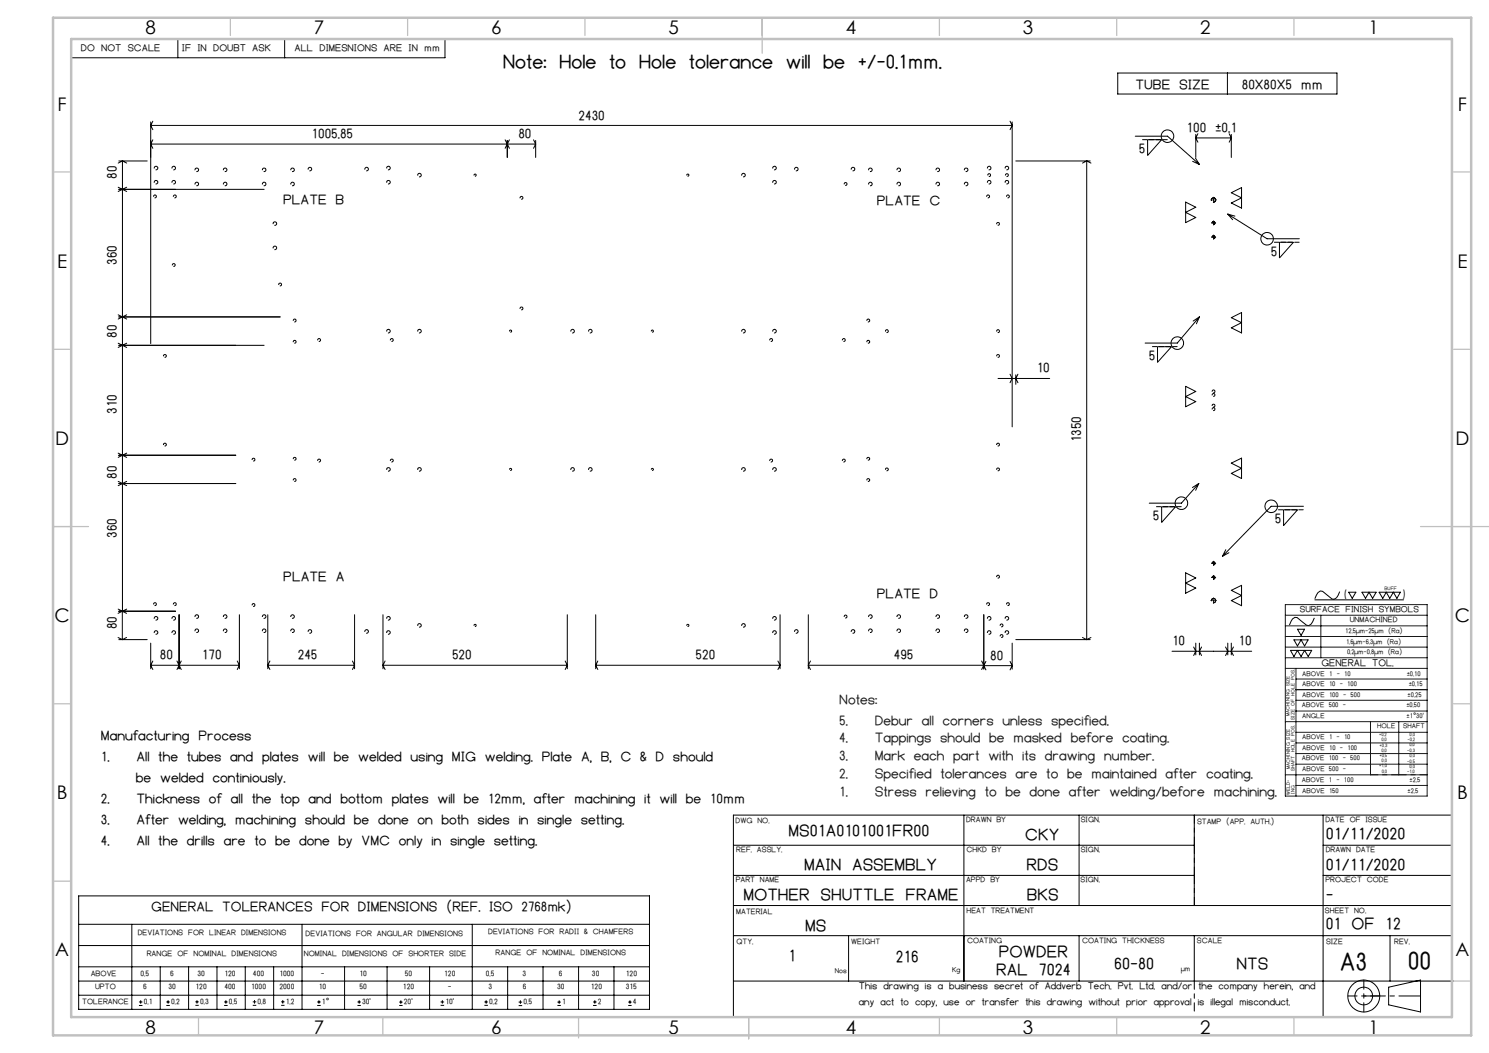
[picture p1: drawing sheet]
<svg xmlns="http://www.w3.org/2000/svg" width="420mm" height="297mm" viewBox="0 0 420 297" stroke-linecap="round" stroke-linejoin="round" font-family="sans-serif">
<g fill="none" stroke="#000" stroke-width=".28">
<path d="M50.2 11v5.3M80.3 11v5.3M125.5 11v5.3h-105.4M42.5 34.4v62.5M42.5 35.4h243M42.5 35.4l.6 1.2M43.1 39.4l-.6 1.2M43.1 34.2l-.6 1.2M142.5 39.4l1.2 2.4M143.1 39.6v4.8M143.7 39.4l-1.2 2.4M150.5 39.4l.6 1.2"/>
<path d="M151.1 39.6v4.8M284.9 34.2l.6 1.2M285.5 34.4v86M285.5 35.4l-.6 1.2M315.3 20.6h61.8v5.9h-61.8zM320.2 38.4h9.1l9 8M323.7 39.4h4l-4 4.4zM337.3 37.9v6.5M337.3 38.9h10M337.3 38.9l.6 1.2M337.9 37.7l-.6 1.2M346.2 20.6v5.9"/>
<path d="M346.7 37.7l.6 1.2M347.3 37.9v6.5M347.3 38.9l-.6 1.2M33.3 52.8l2.4 1.2M33.5 53.4h41M33.5 45.4h8M34.5 45.4v127M34.5 45.4l1.2 .6M34.5 45.4l-1.2 .6M35.7 52.8l-2.4 1.2M42.5 40.6l.6 1.2M43.3 55.5a.39 .39 0 0 1 .4-.5 .39 .39 0 0 1 .4 .4 .39 .39 0 0 1-.5 .4"/>
<path d="M43.5 47.5a.5 .5 0 0 1 .5-.6 .5 .5 0 0 1 .5 .5 .5 .5 0 0 1-.6 .5M43.5 51.5a.51 .51 0 0 1 .5-.6 .51 .51 0 0 1 .5 .5 .51 .51 0 0 1-.6 .5M48.5 47.5a.48 .48 0 0 1 .5-.6 .48 .48 0 0 1 .5 .5 .48 .48 0 0 1-.6 .5M48.5 51.5a.5 .5 0 0 1 .5-.6 .5 .5 0 0 1 .5 .6 .5 .5 0 0 1-.6 .4M48.9 55.5a.39 .39 0 0 1 .4-.5 .39 .39 0 0 1 .4 .4 .39 .39 0 0 1-.5 .4M55 48a.5 .5 0 0 1 .5-.6 .5 .5 0 0 1 .5 .5 .5 .5 0 0 1-.6 .5M55 52a.51 .51 0 0 1 .5-.6 .51 .51 0 0 1 .5 .5 .51 .51 0 0 1-.6 .5M63 48a.48 .48 0 0 1 .5-.6 .48 .48 0 0 1 .5 .5 .48 .48 0 0 1-.6 .5M63 52a.5 .5 0 0 1 .5-.6 .5 .5 0 0 1 .5 .5 .5 .5 0 0 1-.6 .5M74 52a.51 .51 0 0 1 .5-.6 .51 .51 0 0 1 .5 .5 .51 .51 0 0 1-.6 .5M74 48a.5 .5 0 0 1 .4-.6 .5 .5 0 0 1 .6 .5 .5 .5 0 0 1-.6 .5M82 48a.5 .5 0 0 1 .5-.6 .5 .5 0 0 1 .5 .5 .5 .5 0 0 1-.6 .5"/>
<path d="M82 52a.51 .51 0 0 1 .5-.6 .51 .51 0 0 1 .5 .5 .51 .51 0 0 1-.6 .5M86.9 47.8a.51 .51 0 0 1 .5-.6 .51 .51 0 0 1 .5 .5 .51 .51 0 0 1-.6 .5M102.9 47.8a.5 .5 0 0 1 .5-.6 .5 .5 0 0 1 .5 .5 .5 .5 0 0 1-.6 .5M109.1 47.5a.5 .5 0 0 1 .4-.6 .5 .5 0 0 1 .6 .5 .5 .5 0 0 1-.7 .5M109.1 51.5a.51 .51 0 0 1 .4-.6 .51 .51 0 0 1 .6 .5 .51 .51 0 0 1-.7 .5M117.8 49.5a.51 .51 0 0 1 .5-.6 .51 .51 0 0 1 .5 .5 .51 .51 0 0 1-.6 .5M133.7 49.5a.31 .31 0 0 1 .3-.4 .31 .31 0 0 1 .3 .3 .31 .31 0 0 1-.4 .3M146.7 55.9a.4 .4 0 0 1 .4-.5 .4 .4 0 0 1 .4 .4 .4 .4 0 0 1-.5 .4M151.1 40.6h-108.6M151.1 40.6l-.6 1.2M193.7 49.5a.32 .32 0 0 1 .3-.4 .32 .32 0 0 1 .3 .3 .32 .32 0 0 1-.4 .3M209.2 49.5a.51 .51 0 0 1 .5-.6 .51 .51 0 0 1 .5 .5 .51 .51 0 0 1-.6 .5"/>
<path d="M218 47.5a.5 .5 0 0 1 .4-.6 .5 .5 0 0 1 .6 .5 .5 .5 0 0 1-.7 .5M218 51.5a.51 .51 0 0 1 .4-.6 .51 .51 0 0 1 .6 .5 .51 .51 0 0 1-.7 .5M224.1 47.8a.51 .51 0 0 1 .5-.6 .51 .51 0 0 1 .5 .5 .51 .51 0 0 1-.6 .5M238.1 52a.4 .4 0 0 1 .4-.5 .4 .4 0 0 1 .4 .4 .4 .4 0 0 1-.5 .4M240.1 47.8a.51 .51 0 0 1 .5-.6 .51 .51 0 0 1 .5 .5 .51 .51 0 0 1-.6 .5M245 52a.5 .5 0 0 1 .5-.6 .5 .5 0 0 1 .5 .5 .5 .5 0 0 1-.6 .5M245 48a.48 .48 0 0 1 .5-.6 .48 .48 0 0 1 .5 .5 .48 .48 0 0 1-.6 .5M253 48a.49 .49 0 0 1 .4-.6 .49 .49 0 0 1 .6 .5 .49 .49 0 0 1-.6 .5M253 52a.5 .5 0 0 1 .4-.6 .5 .5 0 0 1 .6 .5 .5 .5 0 0 1-.6 .5M264 52a.51 .51 0 0 1 .5-.6 .51 .51 0 0 1 .5 .5 .51 .51 0 0 1-.6 .5M264 48a.5 .5 0 0 1 .5-.6 .5 .5 0 0 1 .5 .5 .5 .5 0 0 1-.6 .5M272 48a.5 .5 0 0 1 .5-.6 .5 .5 0 0 1 .5 .5 .5 .5 0 0 1-.6 .5"/>
<path d="M272 52a.51 .51 0 0 1 .5-.6 .51 .51 0 0 1 .5 .5 .51 .51 0 0 1-.6 .5M278.3 55.5a.39 .39 0 0 1 .4-.5 .39 .39 0 0 1 .4 .4 .39 .39 0 0 1-.5 .4M278.5 47.5a.5 .5 0 0 1 .5-.6 .5 .5 0 0 1 .5 .5 .5 .5 0 0 1-.6 .5M278.5 51.5a.51 .51 0 0 1 .5-.6 .51 .51 0 0 1 .5 .5 .51 .51 0 0 1-.6 .5M278.6 49.5a.4 .4 0 0 1 .4-.5 .4 .4 0 0 1 .4 .4 .4 .4 0 0 1-.5 .4M283.5 47.5a.5 .5 0 0 1 .5-.6 .5 .5 0 0 1 .5 .5 .5 .5 0 0 1-.6 .5M283.5 51.5a.51 .51 0 0 1 .5-.6 .51 .51 0 0 1 .5 .5 .51 .51 0 0 1-.6 .5M283.6 49.5a.4 .4 0 0 1 .4-.5 .4 .4 0 0 1 .4 .4 .4 .4 0 0 1-.5 .4M283.9 55.5a.39 .39 0 0 1 .4-.5 .39 .39 0 0 1 .4 .4 .39 .39 0 0 1-.5 .4M286.5 45.4h21M306.5 45.4v135M306.5 45.4l1.2 .6"/>
<path d="M306.5 45.4l-1.2 .6M334.4 57l2.9 1.5-2.9 1.4 2.9 1.4-2.9 1.5zM336.4 45.5l1.9 .9M337.2 44.6l1.1 1.8M341.7 56.5a.59 .59 0 0 1 .6-.7 .59 .59 0 0 1 .6 .6 .59 .59 0 0 1-.7 .6M342.1 56.4h.4M342.3 56.2v.5M347.3 54.4l2.9-1.5v5.8l-2.9-1.4 2.9-1.5zM48.6 74.9a.4 .4 0 0 1 .4-.6 .4 .4 0 0 1 .4 .5 .4 .4 0 0 1-.5 .3M77 70.1a.51 .51 0 0 1 .5-.7 .51 .51 0 0 1 .5 .6 .51 .51 0 0 1-.6 .4M77 63.2a.51 .51 0 0 1 .5-.6 .51 .51 0 0 1 .5 .5 .51 .51 0 0 1-.6 .5M281.1 63.2a.4 .4 0 0 1 .4-.5 .4 .4 0 0 1 .4 .5 .4 .4 0 0 1-.5 .3"/>
<path d="M341.9 63a.4 .4 0 0 1 .4-.5 .4 .4 0 0 1 .4 .4 .4 .4 0 0 1-.5 .4M341.9 67a.39 .39 0 0 1 .4-.5 .39 .39 0 0 1 .4 .4 .39 .39 0 0 1-.5 .4M342.1 62.9h.4M342.1 66.9h.4M342.3 62.6v.5M342.3 66.6v.5M346.3 60.4l11.1 6.9h9.1M346.3 60.4l2 .6M346.3 60.4l1.4 1.6M360.9 68.3h3.9l-3.9 4.5zM33.3 88.8l2.4 1.2M33.3 96.8l2.4 1.2"/>
<path d="M33.5 89.4h45.5M33.5 97.4h41M35.7 96.8l-2.4 1.2M35.7 88.8l-2.4 1.2M78.6 80.4a.4 .4 0 0 1 .4-.5 .4 .4 0 0 1 .4 .4 .4 .4 0 0 1-.5 .3M82.7 96.5a.4 .4 0 0 1 .4-.5 .4 .4 0 0 1 .4 .4 .4 .4 0 0 1-.5 .4M82.7 90.5a.39 .39 0 0 1 .4-.5 .39 .39 0 0 1 .4 .4 .39 .39 0 0 1-.5 .4M89.6 96a.39 .39 0 0 1 .4-.5 .39 .39 0 0 1 .4 .4 .39 .39 0 0 1-.5 .4M109.1 93.5a.5 .5 0 0 1 .4-.6 .5 .5 0 0 1 .6 .5 .5 .5 0 0 1-.7 .5M110.1 96a.39 .39 0 0 1 .4-.5 .39 .39 0 0 1 .4 .4 .39 .39 0 0 1-.5 .4M117.8 93.5a.5 .5 0 0 1 .5-.6 .5 .5 0 0 1 .5 .5 .5 .5 0 0 1-.6 .5M143.7 93.5a.29 .29 0 0 1 .3-.4 .29 .29 0 0 1 .3 .3 .29 .29 0 0 1-.4 .3"/>
<path d="M146.7 87.1a.4 .4 0 0 1 .4-.5 .4 .4 0 0 1 .4 .4 .4 .4 0 0 1-.5 .4M161 93.5a.48 .48 0 0 1 .5-.6 .48 .48 0 0 1 .5 .5 .48 .48 0 0 1-.6 .5M166 93.5a.5 .5 0 0 1 .5-.6 .5 .5 0 0 1 .5 .5 .5 .5 0 0 1-.6 .5M183.7 93.5a.29 .29 0 0 1 .3-.4 .29 .29 0 0 1 .3 .3 .29 .29 0 0 1-.4 .3M209.2 93.5a.5 .5 0 0 1 .5-.6 .5 .5 0 0 1 .5 .5 .5 .5 0 0 1-.6 .5M217.1 96a.39 .39 0 0 1 .4-.5 .39 .39 0 0 1 .4 .4 .39 .39 0 0 1-.5 .4M218 93.5a.5 .5 0 0 1 .4-.6 .5 .5 0 0 1 .6 .5 .5 .5 0 0 1-.7 .5M237.6 96a.39 .39 0 0 1 .4-.5 .39 .39 0 0 1 .4 .4 .39 .39 0 0 1-.5 .4M244.5 96.5a.4 .4 0 0 1 .4-.5 .4 .4 0 0 1 .4 .4 .4 .4 0 0 1-.5 .4M244.5 90.5a.39 .39 0 0 1 .4-.5 .39 .39 0 0 1 .4 .4 .39 .39 0 0 1-.5 .4M249.8 93.5a.4 .4 0 0 1 .3-.5 .4 .4 0 0 1 .5 .4 .4 .4 0 0 1-.6 .4M281.1 93.5a.4 .4 0 0 1 .4-.5 .4 .4 0 0 1 .4 .4 .4 .4 0 0 1-.5 .4"/>
<path d="M326.5 97.8h3.9l-3.9 4.4zM338.3 89.4l-6.2 7.4h-9.1M338.3 89.4l-.8 1.9M338.3 89.4l-1.8 1.2M347.3 89.6l2.9-1.4v5.7l-2.9-1.4 2.9-1.5zM46.1 100.5a.4 .4 0 0 1 .4-.5 .4 .4 0 0 1 .4 .4 .4 .4 0 0 1-.5 .4M281.1 100.5a.4 .4 0 0 1 .4-.5 .4 .4 0 0 1 .4 .4 .4 .4 0 0 1-.5 .4M281.5 106.7h14.6M284.9 105.5l.6 1.2-.6 1.2M286.5 105.7v2.7M287.1 105.5l-.6 1.2 .6 1.2M334.4 109l2.9 1.4-2.9 1.5 2.9 1.4-2.9 1.4z"/>
<path d="M341.9 115.5a.4 .4 0 0 1 .4-.5 .4 .4 0 0 1 .4 .4 .4 .4 0 0 1-.5 .4M341.9 111.5a.4 .4 0 0 1 .4-.5 .4 .4 0 0 1 .4 .4 .4 .4 0 0 1-.5 .4M341.9 110.5a.39 .39 0 0 1 .4-.5 .39 .39 0 0 1 .4 .4 .39 .39 0 0 1-.5 .4M341.9 114.5a.4 .4 0 0 1 .4-.5 .4 .4 0 0 1 .4 .4 .4 .4 0 0 1-.5 .4M33.3 135.8l2.4 1.2M33.3 127.8l2.4 1.2M33.5 136.4h33M33.5 128.4h33M35.7 135.8l-2.4 1.2M35.7 127.8l-2.4 1.2M46.1 125.5a.4 .4 0 0 1 .4-.5 .4 .4 0 0 1 .4 .4 .4 .4 0 0 1-.5 .4M71.1 129.7a.4 .4 0 0 1 .4-.5 .4 .4 0 0 1 .4 .5 .4 .4 0 0 1-.5 .3"/>
<path d="M82.7 135.5a.4 .4 0 0 1 .4-.5 .4 .4 0 0 1 .4 .4 .4 .4 0 0 1-.5 .4M82.7 129.5a.4 .4 0 0 1 .4-.5 .4 .4 0 0 1 .4 .4 .4 .4 0 0 1-.5 .4M89.6 130a.4 .4 0 0 1 .4-.5 .4 .4 0 0 1 .4 .4 .4 .4 0 0 1-.5 .4M109.1 132.5a.51 .51 0 0 1 .4-.6 .51 .51 0 0 1 .6 .5 .51 .51 0 0 1-.7 .5M110.1 130a.4 .4 0 0 1 .4-.5 .4 .4 0 0 1 .4 .4 .4 .4 0 0 1-.5 .4M117.8 132.5a.51 .51 0 0 1 .5-.6 .51 .51 0 0 1 .5 .5 .51 .51 0 0 1-.6 .5M143.7 132.5a.29 .29 0 0 1 .3-.4 .29 .29 0 0 1 .3 .3 .29 .29 0 0 1-.4 .3M161 132.5a.5 .5 0 0 1 .5-.6 .5 .5 0 0 1 .5 .6 .5 .5 0 0 1-.6 .4M166 132.5a.51 .51 0 0 1 .5-.6 .51 .51 0 0 1 .5 .5 .51 .51 0 0 1-.6 .5M183.7 132.5a.29 .29 0 0 1 .3-.4 .29 .29 0 0 1 .3 .3 .29 .29 0 0 1-.4 .3M209.2 132.5a.51 .51 0 0 1 .5-.6 .51 .51 0 0 1 .5 .5 .51 .51 0 0 1-.6 .5M217.1 130a.4 .4 0 0 1 .4-.5 .4 .4 0 0 1 .4 .4 .4 .4 0 0 1-.5 .4"/>
<path d="M218 132.5a.51 .51 0 0 1 .4-.6 .51 .51 0 0 1 .6 .5 .51 .51 0 0 1-.7 .5M237.6 130a.4 .4 0 0 1 .4-.5 .4 .4 0 0 1 .4 .4 .4 .4 0 0 1-.5 .4M244.5 135.5a.4 .4 0 0 1 .4-.5 .4 .4 0 0 1 .4 .4 .4 .4 0 0 1-.5 .4M244.5 129.5a.4 .4 0 0 1 .4-.5 .4 .4 0 0 1 .4 .4 .4 .4 0 0 1-.5 .4M249.8 132.5a.4 .4 0 0 1 .3-.5 .4 .4 0 0 1 .5 .4 .4 .4 0 0 1-.6 .4M281.1 125.5a.4 .4 0 0 1 .4-.5 .4 .4 0 0 1 .4 .4 .4 .4 0 0 1-.5 .4M281.1 132.5a.4 .4 0 0 1 .4-.5 .4 .4 0 0 1 .4 .4 .4 .4 0 0 1-.5 .4M338.1 136.4l-4.9 5.5h-9M338.1 136.4l-.8 1.9M338.1 136.4l-1.8 1.1M347.3 130.6l2.9-1.4v5.8l-2.9-1.5 2.9-1.4zM327.7 142.9h3.9l-3.9 4.5z"/>
<path d="M341.9 159a.4 .4 0 0 1 .4-.5 .4 .4 0 0 1 .4 .4 .4 .4 0 0 1-.5 .4M342.1 158.9h.4M342.3 158.6v.5M345.8 155l-1 1.9M346.6 155.9l-1.8 1M362.1 143.8h3.9l-3.9 4.4zM367.7 142.8h-9.1l-13.8 14.1M33.3 179.8l1.2 .6M33.3 171.8l2.4 1.2M33.5 172.4h16M34.5 172.4v8M35.7 179.8l-1.2 .6"/>
<path d="M35.7 171.8l-2.4 1.2M43.3 170.5a.4 .4 0 0 1 .4-.5 .4 .4 0 0 1 .4 .4 .4 .4 0 0 1-.5 .4M43.5 174.5a.5 .5 0 0 1 .5-.6 .5 .5 0 0 1 .5 .5 .5 .5 0 0 1-.6 .5M43.5 178.5a.51 .51 0 0 1 .5-.6 .51 .51 0 0 1 .5 .5 .51 .51 0 0 1-.6 .5M48.5 174.5a.48 .48 0 0 1 .5-.6 .48 .48 0 0 1 .5 .5 .48 .48 0 0 1-.6 .5M48.5 178.5a.5 .5 0 0 1 .5-.6 .5 .5 0 0 1 .5 .6 .5 .5 0 0 1-.6 .4M48.9 170.5a.4 .4 0 0 1 .4-.5 .4 .4 0 0 1 .4 .4 .4 .4 0 0 1-.5 .4M50.5 173.4v15.2M55 178a.51 .51 0 0 1 .5-.6 .51 .51 0 0 1 .5 .6 .51 .51 0 0 1-.6 .4M55 174a.51 .51 0 0 1 .5-.6 .51 .51 0 0 1 .5 .5 .51 .51 0 0 1-.6 .5M63 174a.5 .5 0 0 1 .5-.6 .5 .5 0 0 1 .5 .5 .5 .5 0 0 1-.6 .5M63 178a.5 .5 0 0 1 .5-.6 .5 .5 0 0 1 .5 .6 .5 .5 0 0 1-.6 .4"/>
<path d="M67.5 173.4v15.2M71.1 170.7a.4 .4 0 0 1 .4-.5 .4 .4 0 0 1 .4 .5 .4 .4 0 0 1-.5 .3M74 174a.51 .51 0 0 1 .5-.6 .51 .51 0 0 1 .5 .5 .51 .51 0 0 1-.6 .5M74 178a.51 .51 0 0 1 .5-.6 .51 .51 0 0 1 .5 .6 .51 .51 0 0 1-.6 .4M75.5 173.4v15.2M82 174a.51 .51 0 0 1 .5-.6 .51 .51 0 0 1 .5 .5 .51 .51 0 0 1-.6 .5M82 178a.51 .51 0 0 1 .5-.6 .51 .51 0 0 1 .5 .6 .51 .51 0 0 1-.6 .4M86.9 178.2a.51 .51 0 0 1 .5-.6 .51 .51 0 0 1 .5 .5 .51 .51 0 0 1-.6 .5M100 173.4v15.2M102.9 178.2a.5 .5 0 0 1 .5-.6 .5 .5 0 0 1 .5 .5 .5 .5 0 0 1-.6 .5M108 173.4v15.2M109.1 174.5a.5 .5 0 0 1 .4-.6 .5 .5 0 0 1 .6 .5 .5 .5 0 0 1-.7 .5"/>
<path d="M109.1 178.5a.51 .51 0 0 1 .4-.6 .51 .51 0 0 1 .6 .5 .51 .51 0 0 1-.7 .5M117.8 176.5a.51 .51 0 0 1 .5-.6 .51 .51 0 0 1 .5 .5 .51 .51 0 0 1-.6 .5M133.7 176.5a.31 .31 0 0 1 .3-.4 .31 .31 0 0 1 .3 .3 .31 .31 0 0 1-.4 .3M160 173.4v15.2M168 173.4v15.2M193.7 176.5a.32 .32 0 0 1 .3-.4 .32 .32 0 0 1 .3 .3 .32 .32 0 0 1-.4 .3M209.2 176.5a.51 .51 0 0 1 .5-.6 .51 .51 0 0 1 .5 .5 .51 .51 0 0 1-.6 .5M218 174.5a.5 .5 0 0 1 .4-.6 .5 .5 0 0 1 .6 .5 .5 .5 0 0 1-.7 .5M218 178.5a.51 .51 0 0 1 .4-.6 .51 .51 0 0 1 .6 .5 .51 .51 0 0 1-.7 .5M220 173.4v15.2M224.1 178.2a.51 .51 0 0 1 .5-.6 .51 .51 0 0 1 .5 .5 .51 .51 0 0 1-.6 .5M228 173.4v15.2"/>
<path d="M238.1 174a.39 .39 0 0 1 .4-.5 .39 .39 0 0 1 .4 .4 .39 .39 0 0 1-.5 .4M240.1 178.2a.51 .51 0 0 1 .5-.6 .51 .51 0 0 1 .5 .5 .51 .51 0 0 1-.6 .5M245 174a.5 .5 0 0 1 .5-.6 .5 .5 0 0 1 .5 .5 .5 .5 0 0 1-.6 .5M245 178a.5 .5 0 0 1 .5-.6 .5 .5 0 0 1 .5 .6 .5 .5 0 0 1-.6 .4M253 178a.5 .5 0 0 1 .4-.6 .5 .5 0 0 1 .6 .5 .5 .5 0 0 1-.6 .5M253 174a.5 .5 0 0 1 .4-.6 .5 .5 0 0 1 .6 .5 .5 .5 0 0 1-.6 .5M264 174a.51 .51 0 0 1 .5-.6 .51 .51 0 0 1 .5 .5 .51 .51 0 0 1-.6 .5M264 178a.51 .51 0 0 1 .5-.6 .51 .51 0 0 1 .5 .6 .51 .51 0 0 1-.6 .4M272 174a.51 .51 0 0 1 .5-.6 .51 .51 0 0 1 .5 .5 .51 .51 0 0 1-.6 .5M272 178a.51 .51 0 0 1 .5-.6 .51 .51 0 0 1 .5 .6 .51 .51 0 0 1-.6 .4M277.5 173.4v15.3M278.3 170.5a.4 .4 0 0 1 .4-.5 .4 .4 0 0 1 .4 .4 .4 .4 0 0 1-.5 .4"/>
<path d="M278.5 174.5a.5 .5 0 0 1 .5-.6 .5 .5 0 0 1 .5 .5 .5 .5 0 0 1-.6 .5M278.5 178.5a.51 .51 0 0 1 .5-.6 .51 .51 0 0 1 .5 .5 .51 .51 0 0 1-.6 .5M281.1 162.8a.4 .4 0 0 1 .4-.5 .4 .4 0 0 1 .4 .4 .4 .4 0 0 1-.5 .4M282.1 179.5a.4 .4 0 0 1 .4-.5 .4 .4 0 0 1 .4 .4 .4 .4 0 0 1-.5 .4M282.1 176.5a.4 .4 0 0 1 .4-.5 .4 .4 0 0 1 .4 .4 .4 .4 0 0 1-.5 .4M283.5 174.5a.5 .5 0 0 1 .5-.6 .5 .5 0 0 1 .5 .5 .5 .5 0 0 1-.6 .5M283.5 178.5a.51 .51 0 0 1 .5-.6 .51 .51 0 0 1 .5 .5 .51 .51 0 0 1-.6 .5M283.9 170.5a.4 .4 0 0 1 .4-.5 .4 .4 0 0 1 .4 .4 .4 .4 0 0 1-.5 .4M305.3 179.8l1.2 .6M307.7 179.8l-1.2 .6M334.4 161.6l2.9 1.4-2.9 1.5 2.9 1.4-2.9 1.4zM341.7 169.5a.59 .59 0 0 1 .6-.7 .59 .59 0 0 1 .6 .6 .59 .59 0 0 1-.7 .6"/>
<path d="M341.9 163a.4 .4 0 0 1 .4-.5 .4 .4 0 0 1 .4 .4 .4 .4 0 0 1-.5 .4M342.1 169.4h.4M342.1 162.9h.4M342.3 162.7v.5M342.3 169.2v.4M347.3 166.5l2.9-1.4v5.7l-2.9-1.4 2.9-1.4zM366 177.5h2l-1 1.7zM370.7 174.3l-.8 1.7-.7 .5-.7-.1-2.6-2.2-.6-.1-.7 .5-.9 1.7M370.9 169.2h25M377.9 166.9l-.9 1.7-.7 .4-.6-.1-2.6-2.1-.7-.1-.6 .4-.9 1.8M380.4 167h2l-1 1.8zM384.2 167h4l-1 1.8-1-1.8-1 1.8z"/>
<path d="M389 167h6l-1 1.8-1-1.8-1 1.8-1-1.8-1 1.8zM33.5 180.4h8M42.5 181.4v7.2M42.5 187.6h25M42.5 187.6l.6 1.2M43.1 186.4l-.6 1.2M49.9 186.4l1.2 2.4M51.1 186.4l-1.2 2.4M66.9 186.4l.6 1.2M67.5 187.6l-.6 1.2M75.5 187.6h24.5M75.5 187.6l.6 1.2"/>
<path d="M76.1 186.4l-.6 1.2M99.4 186.4l.6 1.2M100 187.6l-.6 1.2M108 187.6h52M108 187.6l.6 1.2M108.6 186.4l-.6 1.2M159.4 186.4l.6 1.2M160 187.6l-.6 1.2M168 187.6h52M168 187.6l.6 1.2M168.6 186.4l-.6 1.2M219.4 186.4l.6 1.2"/>
<path d="M220 187.6l-.6 1.2M228 187.6l.6 1.2M228.6 186.4l-.6 1.2M276.9 186.4l.6 1.2h-49.5M278.1 186.5l-1.2 2.3M284.9 186.5l.6 1.2M285.5 181.4v7.3M285.5 187.7h-8l.6 1.2M285.5 187.7l-.6 1.2M286.5 180.4h21M330.6 183.7h22.5M336.7 182.5l.6 1.2-.6 1.2"/>
<path d="M337.3 181.4v3.3M338.3 181.4v3.3M338.9 182.5l-.6 1.2 .6 1.2M345.7 182.5l.6 1.2-.6 1.2M346.3 181.4v3.3M347.3 181.4v3.3M347.9 182.5l-.6 1.2 .6 1.2M364 183.4h6l-1 1.8-1-1.8-1 1.8-1-1.8-1 1.8zM365 180.5h4l-1 1.7-1-1.7-1 1.7zM206.9 238.4h130M271.9 229.9v46.8M304.4 229.9v25.5"/>
<path d="M336.9 229.9v25.5M373.2 238.4h36.3M373.2 229.9v56.8M409.5 229.9h-202.6v57M22.2 252.7h161v32h-161zM206.9 246.9h130M206.9 255.4h202.6M373.2 246.9h36.3M22.2 276.7h161M22.2 260.7h161M22.2 266.7h161M22.2 272.7h161"/>
<path d="M37.2 260.7v24M45.2 272.7v12M53.2 272.7v12M61.2 272.7v12M69.2 272.7v12M77.2 272.7v12M85.2 260.7v24M97.2 272.7v12M109.2 272.7v12M121.2 272.7v12M133.2 260.7v24M143.2 272.7v12"/>
<path d="M153.2 272.7v12M163.2 272.7v12M173.2 272.7v12M206.9 263.9h202.6M206.9 276.7h203.1M239.4 263.9v12.8M304.4 263.9v12.8M336.9 263.9v12.8M391.7 278.4l9-2v9l-9-2zM392.1 263.9v12.8M22.2 280.7h161M39.2 283.6h1"/>
<path d="M39.2 282.6h1M39.7 282.1v1M46.9 283.6h1M46.9 282.6h1M47.4 282.1v1M55.1 283.6h1M55.1 282.6h1M55.6 282.1v1M63.2 283.6h1M63.2 282.6h1M63.7 282.1v1M71.3 283.6h1"/>
<path d="M71.3 282.6h1M71.8 282.1v1M79.3 283.6h1M79.3 282.6h1M79.8 282.1v1M89.5 283.6h1M89.5 282.6h1M90 282.1v1M100.8 283.6h1M100.8 282.6h1M101.3 282.1v1M112.6 283.6h1"/>
<path d="M112.6 282.6h1M113.1 282.1v1M124.3 282.6h1M124.3 283.6h1M124.8 282.1v1M136.6 282.6h1M136.6 283.6h1M137.1 282.1v1M146.3 283.6h1M146.3 282.6h1M146.8 282.1v1M157.2 283.6h1"/>
<path d="M157.2 282.6h1M157.7 282.1v1M167.3 283.6h1M167.3 282.6h1M167.8 282.1v1M177.2 283.6h1M177.2 282.6h1M177.7 282.1v1"/>
<circle cx="329.3" cy="38.4" r="1.77"/>
<circle cx="357.4" cy="67.3" r="1.78"/>
<circle cx="332.1" cy="96.8" r="1.78"/>
<circle cx="333.2" cy="141.9" r="1.77"/>
<circle cx="358.6" cy="142.8" r="1.77"/>
<circle cx="384.7" cy="280.9" r="4.5"/>
<circle cx="384.7" cy="280.9" r="2.49"/>
</g>
<path d="M336.9 238.4v-8.5M336.9 238.4v8.5M336.9 246.9v8.5M336.9 276.7v8.5" fill="none" stroke="#000" stroke-width=".28" stroke-dasharray="15.2 1.3 1.3 1.3" stroke-dashoffset="12.9"/>
<path d="M384.7 280.9h16" fill="none" stroke="#000" stroke-width=".28" stroke-dasharray="15.2 1.3 1.3 1.3" stroke-dashoffset="9.1"/>
<path d="M384.7 276.4v9M380.2 280.9h9" fill="none" stroke="#000" stroke-width=".28" stroke-dasharray="15.2 1.3 1.3 1.3" stroke-dashoffset="12.6"/>
<path d="M386.6 218.5h8M394.6 218.5h8" fill="none" stroke="#191924" stroke-width=".28" stroke-dasharray="15.2 1.3 1.3 1.3" stroke-dashoffset="13.1"/>
<g fill="none" stroke="#191924" stroke-width=".28">
<path d="M362.5 170.5h40.1v54h-40.1zM362.5 173.5h40.1M362.5 176.5h40.1M362.5 179.5h40.1M372.6 173.5v12M362.5 182.5h40.1M362.5 185.5h40.1M362.5 188.5h40.1M365.5 188.5v36M365.5 191.5h37.1M365.5 194.5h37.1M365.5 197.5h37.1"/>
<path d="M362.5 203.5h40.1M362.5 218.5h40.1M365.5 200.6h37.1M365.5 206.5h37.1M365.5 209.5h37.1M365.5 212.5h37.1M365.5 215.5h37.1M386.6 203.5v15M394.5 203.5v15M365.5 221.5h37.1"/>
</g>
<g fill="none" stroke="#c0c0c0" stroke-width=".35">
<path d="M65 5v5M115 5v5M165 5v5M215 5v10M265 5v5M315 5v5M365 5v5M15 48.5h5M410 48.5h5M15 98.5h5M410 98.5h5M15 148.5h10"/>
<path d="M400.7 148.5h19.3M15 198.5h5M410 198.5h5M15 248.5h5M410 276.7h5M56 287v5M108 287v5M163.2 287v5.8M211.2 286.9v6.1M265 287v5M315 287v5M365 287v5"/>
</g>
<path d="M15 5h400v287h-400zM20.1 11h389.4v275.9h-389.4z" fill="none" stroke="#c0c0c0" stroke-width=".7"/>
<g fill="none" stroke="#000" stroke-width=".28" stroke-dasharray="15.2 1.3 1.3 1.3">
<path d="M341.8 56.4h-.2M342.3 55.9v-.3M342.3 56.9v.2M342.8 56.4h.3M341.8 62.9h-.1M341.8 66.9h-.1M342.3 62.4v-.1M342.3 63.4v.1M342.3 66.4v-.1M342.3 67.4v.1M342.8 62.9h.1M342.8 66.9h.1"/>
<path d="M341.8 158.9h-.1M342.3 158.4v-.1M342.3 159.4v.1M342.8 158.9h.1M341.8 169.4h-.2M341.8 162.9h-.1M342.3 168.9v-.3M342.3 169.9v.2M342.3 162.4v-.1M342.3 163.4v.1M342.8 169.4h.3M342.8 162.9h.1"/>
</g>
<path d="M329.3 39.4h-7.1M366.5 68.3h-7.1M332.1 97.8h-7.1M333.3 142.9h-7.2M367.7 143.8h-7.1" fill="none" stroke="#000" stroke-width=".28" stroke-dasharray="1.3 .6" stroke-dashoffset="-.1"/>
<g font-size="9.2">
<text x="377.9" y="273.5">A3</text>
<text x="397.1" y="273.4">00</text>
</g>
<text font-size="7.1" x="141.8" y="19.2">Note: Hole to Hole tolerance will be +/-0.1mm.</text>
<g font-size="6">
<text x="222.4" y="235.8">MS01A0101001FR00</text>
<text x="289.1" y="236.9">CKY</text>
<text x="374" y="236.7">01/11/2020</text>
<text x="226.8" y="245.5">MAIN ASSEMBLY</text>
<text x="289.5" y="245.5">RDS</text>
<text x="374" y="245.3">01/11/2020</text>
<text x="209.7" y="253.9">MOTHER SHUTTLE FRAME</text>
<text x="289.7" y="253.9">BKS</text>
<text x="374" y="253.9">-</text>
<text x="227.1" y="262.5">MS</text>
<text x="374" y="262.1">01 OF 12</text>
<text x="281.8" y="269.9">POWDER</text>
<text x="222.4" y="271.1">1</text>
<text x="252.7" y="271.4">216</text>
<text x="281" y="275.1">RAL 7024</text>
<text x="314.3" y="273.4">60-80</text>
<text x="348.8" y="273.4">NTS</text>
</g>
<g font-size="5.3">
<text x="41" y="9.5">8</text>
<text x="88.5" y="9.5">7</text>
<text x="138.5" y="9.5">6</text>
<text x="188.5" y="9.5">5</text>
<text x="238.5" y="9.5">4</text>
<text x="288.5" y="9.5">3</text>
<text x="338.5" y="9.5">2</text>
<text x="386" y="9.5">1</text>
<text x="16.2" y="31.3">F</text>
<text x="411.2" y="31.3">F</text>
<text x="16.1" y="75.5">E</text>
<text x="411.1" y="75.5">E</text>
<text x="15.5" y="125.5">D</text>
<text x="410.5" y="125.5">D</text>
<text x="15.4" y="175.5">C</text>
<text x="410.4" y="175.5">C</text>
<text x="16" y="225.5">B</text>
<text x="411" y="225.5">B</text>
<text x="15.5" y="269.8">A</text>
<text x="410.5" y="269.8">A</text>
<text x="41" y="291.5">8</text>
<text x="88.5" y="291.5">7</text>
<text x="138.5" y="291.5">6</text>
<text x="188.5" y="291.5">5</text>
<text x="238.5" y="291.5">4</text>
<text x="288.5" y="291.5">3</text>
<text x="338.5" y="291.5">2</text>
<text x="386" y="291.5">1</text>
</g>
<g font-size="4.9">
<text x="320.3" y="25">TUBE SIZE</text>
<text x="350.3" y="25">80X80X5 mm</text>
<text x="163.2" y="33.7">2430</text>
<text x="87.9" y="38.9">1005.85</text>
<text x="146.2" y="38.9">80</text>
<text x="334.7" y="37.2">100 ±0.1</text>
<text x="321.2" y="43.1">5</text>
<text x="32.9" y="50.5" transform="rotate(-90 32.9 50.5)">80</text>
<text x="79.9" y="57.5">PLATE B</text>
<text x="247.3" y="57.9">PLATE C</text>
<text x="32.9" y="74.7" transform="rotate(-90 32.9 74.7)">360</text>
<text x="358.4" y="72.1">5</text>
<text x="32.9" y="95.3" transform="rotate(-90 32.9 95.3)">80</text>
<text x="324" y="101.5">5</text>
<text x="292.4" y="105">10</text>
<text x="32.9" y="116.7" transform="rotate(-90 32.9 116.7)">310</text>
<text x="304.9" y="124.7" transform="rotate(-90 304.9 124.7)">1350</text>
<text x="32.9" y="135.1" transform="rotate(-90 32.9 135.1)">80</text>
<text x="325.2" y="146.7">5</text>
<text x="359.6" y="147.5">5</text>
<text x="32.9" y="151.7" transform="rotate(-90 32.9 151.7)">360</text>
<text x="79.9" y="163.8">PLATE A</text>
<text x="247.3" y="168.7">PLATE D</text>
<text x="32.8" y="177.4" transform="rotate(-90 32.8 177.4)">80</text>
<text x="45.1" y="185.9">80</text>
<text x="57" y="185.9">170</text>
<text x="84" y="185.9">245</text>
<text x="127.5" y="185.9">520</text>
<text x="196.2" y="185.9">520</text>
<text x="252.1" y="185.9">495</text>
<text x="330.6" y="182">10</text>
<text x="349.4" y="182">10</text>
<text x="279.3" y="186.1">80</text>
<text x="28.5" y="208.8">Manufacturing Process</text>
<text x="28.5" y="214.7">1.</text>
<text x="38.5" y="214.7">All the tubes and plates will be welded using MIG welding. Plate A, B, C &amp; D should</text>
<text x="38.4" y="220.7">be welded continiously.</text>
<text x="28.5" y="226.6">2.</text>
<text x="38.5" y="226.6">Thickness of all the top and bottom plates will be 12mm, after machining it will be 10mm</text>
<text x="28.5" y="232.5">3.</text>
<text x="38.5" y="232.5">After welding, machining should be done on both sides in single setting.</text>
<text x="28.5" y="238.5">4.</text>
<text x="38.5" y="238.5">All the drills are to be done by VMC only in single setting.</text>
<text x="42.7" y="257">GENERAL TOLERANCES FOR DIMENSIONS (REF. ISO 2768mk)</text>
</g>
<g font-size="4.9" fill="#191924">
<text x="236.7" y="198.5">Notes:</text>
<text x="236.7" y="204.4">5.</text>
<text x="236.7" y="209.4">4.</text>
<text x="246.7" y="204.4">Debur all corners unless specified.</text>
<text x="246.7" y="209.4">Tappings should be masked before coating.</text>
<text x="236.7" y="214.4">3.</text>
<text x="246.7" y="214.4">Mark each part with its drawing number.</text>
<text x="236.7" y="219.4">2.</text>
<text x="246.7" y="219.4">Specified tolerances are to be maintained after coating.</text>
<text x="236.7" y="224.4">1.</text>
<text x="246.7" y="224.4">Stress relieving to be done after welding/before machining.</text>
</g>
<g font-size="3.5">
<text x="22.8" y="14.4">DO NOT SCALE</text>
<text x="51.3" y="14.3">IF IN DOUBT ASK</text>
<text x="83.1" y="14.4">ALL DIMESNIONS ARE IN mm</text>
<text x="372.8" y="187.7">GENERAL TOL.</text>
<text x="242.3" y="278.9">This drawing is a business secret of Addverb Tech. Pvt. Ltd. and/or the company herein, and</text>
<text x="242.3" y="283.5">any act to copy, use or transfer this drawing without prior approval is illegal misconduct.</text>
</g>
<text font-size="3.2" x="366.7" y="172.7">SURFACE FINISH SYMBOLS</text>
<g font-size="2.8">
<text x="378.9" y="168.4">(</text>
<text x="395.6" y="168.4">)</text>
<text x="380.7" y="175.5">UNMACHINED</text>
<text x="207.5" y="232.1">DWG NO.</text>
<text x="272.5" y="231.9">DRAWN BY</text>
<text x="304.8" y="231.9">SIGN.</text>
<text x="337.7" y="232.3">STAMP (APP. AUTH.)</text>
<text x="373.9" y="231.9">DATE OF ISSUE</text>
<text x="207.7" y="240.4">REF. ASSLY.</text>
<text x="272.6" y="240.3">CHKD BY</text>
<text x="304.8" y="240.4">SIGN.</text>
<text x="373.9" y="240.4">DRAWN DATE</text>
<text x="207.5" y="248.9">PART NAME</text>
<text x="272.5" y="248.8">APPD BY</text>
<text x="304.8" y="248.8">SIGN.</text>
<text x="373.9" y="248.8">PROJECT CODE</text>
<text x="207.7" y="257.7">MATERIAL</text>
<text x="272.6" y="257.5">HEAT TREATMENT</text>
<text x="373.7" y="257.5">SHEET NO.</text>
<text x="38.8" y="263.7">DEVIATIONS FOR LINEAR DIMENSIONS</text>
<text x="86.2" y="263.9">DEVIATIONS FOR ANGULAR DIMENSIONS</text>
<text x="137.7" y="263.5">DEVIATIONS FOR RADII &amp; CHAMFERS</text>
<text x="41.4" y="269.8">RANGE OF NOMINAL DIMENSIONS</text>
<text x="85.7" y="269.6">NOMINAL DIMENSIONS OF SHORTER SIDE</text>
<text x="139.8" y="269.4">RANGE OF NOMINAL DIMENSIONS</text>
<text x="207.8" y="266.2">QTY.</text>
<text x="240.1" y="266.2">WEIGHT</text>
<text x="272.8" y="266.1">COATING</text>
<text x="305.2" y="266.1">COATING THICKNESS</text>
<text x="337.6" y="266">SCALE</text>
<text x="374" y="266.2">SIZE</text>
<text x="393.3" y="266.2">REV.</text>
<text x="25.6" y="275.2">ABOVE</text>
<text x="39.6" y="275.3">0.5</text>
<text x="48" y="275.3">6</text>
<text x="55.7" y="275.3">30</text>
<text x="63.3" y="275.2">120</text>
<text x="71.3" y="275.2">400</text>
<text x="78.8" y="275.3">1000</text>
<text x="90.5" y="275.2">-</text>
<text x="101.4" y="275.2">10</text>
<text x="114.2" y="275.3">50</text>
<text x="125.3" y="275.2">120</text>
<text x="137.1" y="275.3">0.5</text>
<text x="147.4" y="275.3">3</text>
<text x="157.7" y="275.2">6</text>
<text x="167" y="275.2">30</text>
<text x="176.5" y="275.3">120</text>
<text x="26.8" y="279">UPTO</text>
<text x="40.3" y="278.9">6</text>
<text x="47.5" y="279">30</text>
<text x="55.1" y="278.9">120</text>
<text x="63.3" y="278.9">400</text>
<text x="70.8" y="279">1000</text>
<text x="78.8" y="278.9">2000</text>
<text x="89.9" y="279">10</text>
<text x="101.4" y="278.9">50</text>
<text x="113.7" y="278.9">120</text>
<text x="126.4" y="279">-</text>
<text x="137.8" y="278.9">3</text>
<text x="147.5" y="279">6</text>
<text x="157.1" y="279">30</text>
<text x="166.7" y="279">120</text>
<text x="176.5" y="278.9">315</text>
<text x="23.2" y="283.2">TOLERANCE</text>
<text x="40.5" y="283.2">0.1</text>
<text x="48.3" y="283.2">0.2</text>
<text x="56.4" y="283.1">0.3</text>
<text x="64.6" y="283.2">0.5</text>
<text x="72.6" y="283.1">0.8</text>
<text x="80.6" y="283.1">1.2</text>
<text x="90.8" y="283.2">1°</text>
<text x="102.2" y="283.2">30'</text>
<text x="113.9" y="283.2">20'</text>
<text x="125.6" y="283.1">10'</text>
<text x="138" y="283.2">0.2</text>
<text x="147.6" y="283.2">0.5</text>
<text x="158.6" y="283.2">1</text>
<text x="168.6" y="283.2">2</text>
<text x="178.5" y="283.2">4</text>
</g>
<g font-size="2.6">
<text x="235.5" y="274.5">Nos</text>
<text x="268.6" y="274.2">Kg</text>
<text x="333.2" y="273.9">μm</text>
</g>
<g font-size="2.5">
<text x="379.5" y="178.5">12.5μm-25μm (Ra)</text>
<text x="379.7" y="181.6">1.6μm-6.3μm (Ra)</text>
<text x="380" y="184.4">0.2μm-0.8μm (Ra)</text>
<text x="367.3" y="190.7">ABOVE 1 - 10</text>
<text x="396.8" y="190.7">±0.10</text>
<text x="367.3" y="193.6">ABOVE 10 - 100</text>
<text x="367.3" y="196.5">ABOVE 100 - 500</text>
<text x="397" y="196.5">±0.25</text>
<text x="397.3" y="193.6">±0.15</text>
<text x="367.2" y="199.4">ABOVE 500 -</text>
<text x="367.3" y="202.4">ANGLE</text>
<text x="396.7" y="199.4">±0.50</text>
<text x="396.8" y="202.4">±1°30'</text>
<text x="367.3" y="208.5">ABOVE 1 - 10</text>
<text x="388.5" y="205.4">HOLE</text>
<text x="395.8" y="205.4">SHAFT</text>
<text x="367.2" y="214.4">ABOVE 100 - 500</text>
<text x="367.3" y="211.5">ABOVE 10 - 100</text>
<text x="367.3" y="220.5">ABOVE 1 - 100</text>
<text x="367.3" y="217.5">ABOVE 500 -</text>
<text x="397.6" y="220.5">±2.5</text>
<text x="367.3" y="223.6">ABOVE 150</text>
<text x="397.1" y="223.6">±2.5</text>
</g>
<g font-size="1.8">
<text x="390.5" y="166.3">BUFF</text>
<text x="363.8" y="201.9" transform="rotate(-90 363.8 201.9)">MACHINING SIZE</text>
<text x="365.2" y="203.1" transform="rotate(-90 365.2 203.1)">SIZE OF HOLE POS.</text>
<text x="389" y="207.5">+0.2</text>
<text x="389.7" y="209.1">0.0</text>
<text x="397" y="209.1">-0.2</text>
<text x="397.6" y="207.5">0.0</text>
<text x="389.1" y="213.6">+0.5</text>
<text x="389.2" y="210.6">+0.3</text>
<text x="389.7" y="212.2">0.0</text>
<text x="389.7" y="215">0.0</text>
<text x="396.9" y="212.2">-0.3</text>
<text x="396.9" y="215.1">-0.5</text>
<text x="397.6" y="210.5">0.0</text>
<text x="397.6" y="213.5">0.0</text>
<text x="363.8" y="216.8" transform="rotate(-90 363.8 216.8)">MACHINING SIZE</text>
<text x="365.2" y="217.4" transform="rotate(-90 365.2 217.4)">SHAFT HOLE POS.</text>
<text x="389" y="216.5">+1.0</text>
<text x="389.8" y="218">0.0</text>
<text x="396.9" y="218">-1.0</text>
<text x="397.6" y="216.5">0.0</text>
<text x="363.8" y="224.3" transform="rotate(-90 363.8 224.3)">WELD-</text>
<text x="365.1" y="223.9" transform="rotate(-90 365.1 223.9)">ING</text>
</g>
</svg>
